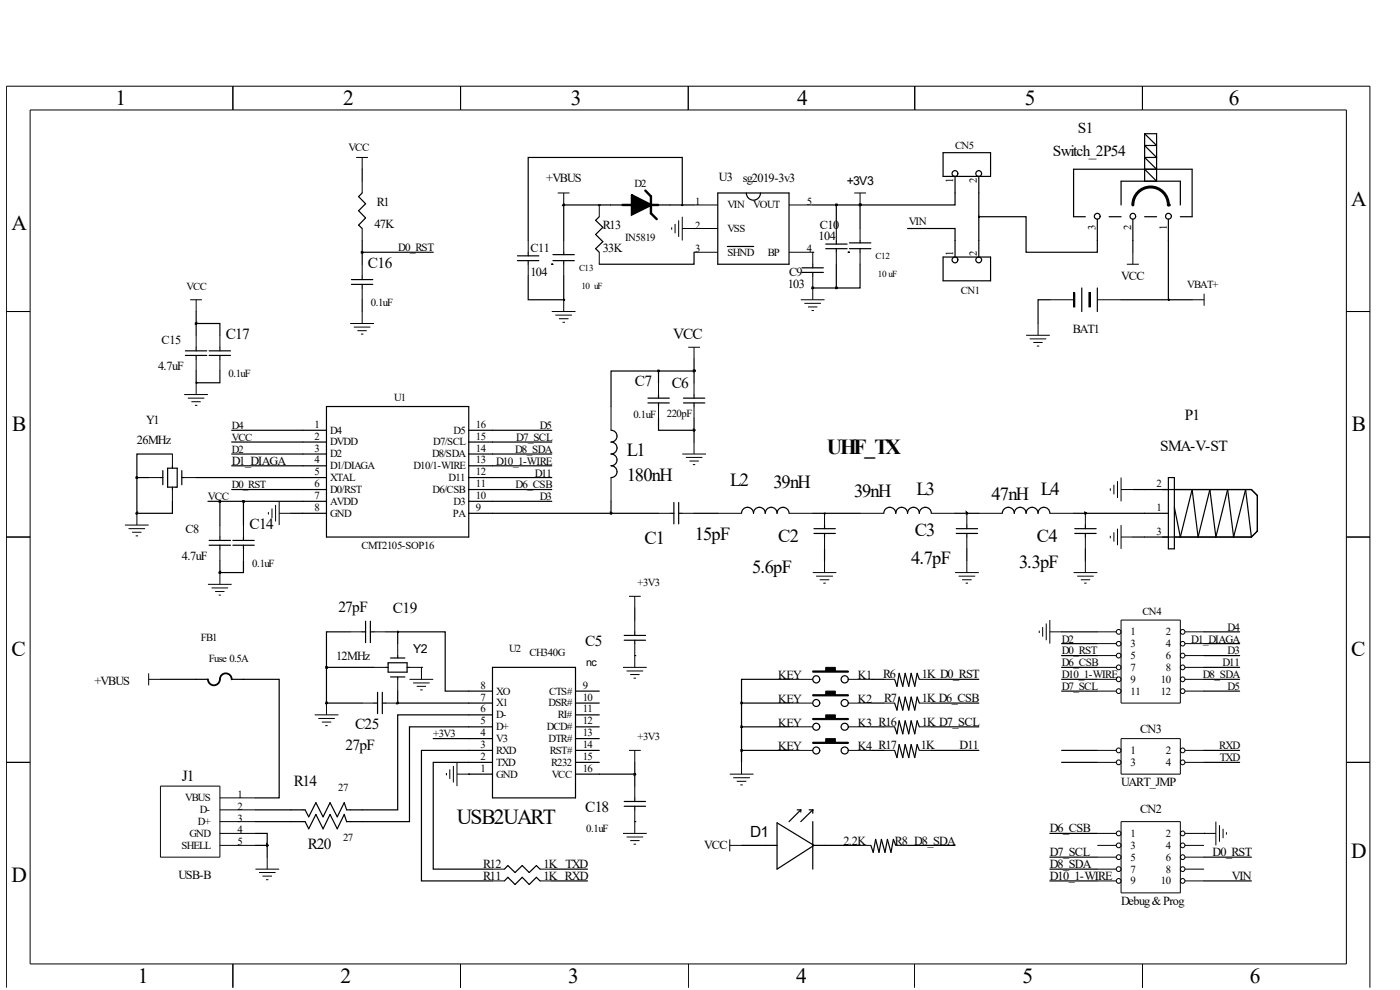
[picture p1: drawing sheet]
<svg xmlns="http://www.w3.org/2000/svg" width="297mm" height="210mm" viewBox="0 0 297 210" stroke-linecap="round" stroke-linejoin="round" font-family="sans-serif">
<g fill="none" stroke="#000" stroke-width=".21">
<path d="M49.4 18.3v5M97.7 18.3v5M146 18.3v5M194.1 18.3v5M242.4 18.3v5M6.4 23.3h279.2v181.2h-279.2zM75.6 33.4h2.5M76.8 33.4v2.5M76.8 38.4v2.5M76.8 48.5v2.5M76.8 56v2.5M112.1 51v2.5"/>
<path d="M112.1 56v2.5M118.3 40.9h2.5M119.6 40.9v2.6M119.6 51v2.5M119.6 56v2.5M127.1 43.5v2.5M127.1 53.5v2.5M142.5 48.2v.5M143.2 47.5v2M144 46.7v3.5M144.7 48.5h7.6M144.7 46v5"/>
<path d="M147.2 43.5h5.1M147.2 53.5h5.1M167.4 43.5h5M167.4 53.5h5v2.5M172.4 58.5v5.1M177.4 48.5v2.5M177.4 53.5v2.5M181.2 40.9h2.5M182.5 40.9v2.6M182.5 48.5v2.5M182.5 53.5v2.5M239.1 56h2.5"/>
<path d="M240.3 53.5v2.5M1.4 66.1h5M40.3 63.6h2.5M41.6 63.6v2.5M41.6 71.1v2.6M41.6 76.2v2.5M46.7 71.1v2.6M46.7 76.2v2.5M74.3 68.6h5M75.1 69.4h3.5M75.8 70.1h2M76.6 70.9h.5"/>
<path d="M76.8 61.1v2.5M76.8 66.1v2.5M117.1 66.1h5M117.8 66.8h3.5M118.6 67.6h2M119.3 68.4h.5M119.6 63.6v2.5M146 73.7h2.5M147.2 73.7v2.5M169.9 63.6h5M170.6 64.3h3.6M171.4 65.1h2"/>
<path d="M172.2 65.9h.5M217.7 71.1h5M218.4 71.9h3.6M219.2 72.6h2M220 73.4h.5M220.2 68.6v2.5M222.7 63.6h5.1M227.8 62.1h.2v3h-.2zM231 62.1h.3v3h-.3zM232.8 63.6h5M252.9 63.6h2.5M255.4 62.3v2.6"/>
<path d="M285.6 66.1h5M36.6 96.3v2.5M39.1 83.7h5M39.8 84.5h3.5M40.6 85.2h2M41.4 86h.5M41.6 81.2v2.5M129.6 86.2v5.1M139.7 81.2v2.5M139.7 86.2v2.5M144.7 96.3h5.1M145.5 97h3.5"/>
<path d="M146.3 97.8h2M147 98.6h.5M147.2 81.2v2.5M147.2 86.2v2.5M147.2 93.8v2.5M1.4 113.9h5M26.5 111.4h5M27.3 112.1h3.5M28 112.9h2M28.8 113.7h.5M29 108.9v2.5M31.5 101.3h2.5"/>
<path d="M36.6 103.8v2.5M39.1 101.3h2.5M46.7 111.4v2.5M46.7 116.4v2.5M51.6 111.4v2.5M51.6 116.4v2.5M56.9 108.6v.5M57.7 107.9v2M58.5 107.1v3.5M59.2 108.9h2.5M59.2 106.3v5.1M129.6 101.3v5"/>
<path d="M139.7 108.9h2.5M144.7 108.9h2.5M152.3 108.9h5M167.4 108.9h5M174.9 108.9v2.5M174.9 113.9v2.5M174.9 118.9v2.6M182.5 108.9h5M197.6 108.9h5M205.1 108.9v2.5M205.1 113.9v2.5M205.1 118.9v2.6"/>
<path d="M207.6 108.9h5M222.7 108.9h5.1M230.3 108.9v2.5M230.3 113.9v2.5M230.3 118.9v2.6M235.5 103.6v.5M235.5 113.7v.5M236.3 102.8v2.1M236.3 112.9v2M237.1 102.1v3.5M237.1 112.1v3.6M237.8 113.9h2.5"/>
<path d="M237.8 101.3v5M237.8 111.4v5M237.8 103.8h2.5M285.6 113.9h5M44.1 124h5M44.9 124.7h3.5M45.6 125.5h2M46.4 126.2h.5M46.7 121.5v2.5M74.3 134h2.5M79.3 134h2.5M84.4 136.5v2.6"/>
<path d="M133.4 126.5h2.5M134.7 126.5v2.5M134.7 131.5v2.5M134.7 136.5v5.1M172.4 121.5h5M173.1 122.2h3.6M173.9 123h2M174.7 123.7h.5M202.6 121.5h5M203.4 122.2h3.5M204.1 123h2M204.9 123.7h.5"/>
<path d="M220.5 133.8v.5M221.2 133v2M222 132.2v3.6M222.7 134h2.5M222.7 131.5v5M227.8 121.5h5M228.5 122.2h3.5M229.3 123h2M230 123.7h.5M232.8 134h4M232.8 136.5h4M232.8 139.1h4"/>
<path d="M237.8 131.5h12.6v17.6h-12.6zM251.4 134h4M251.4 136.5h4M251.4 139.1h4M31.5 144.1h2.5M31.5 142.8v2.6M66.8 151.6h5M67.5 152.4h3.5M68.3 153.2h2M69 153.9h.5M69.3 149.1v2.5M76.8 149.1h2.5"/>
<path d="M79.3 141.6h2.5M81.8 149.1h2.6M84.4 144.1v2.5M86.9 144.1h5M86.9 141.6h2.5v2.5M87.6 144.9h3.5M88.4 145.6h2M89.2 146.3h.5M132.2 141.6h5M132.9 142.3h3.5M133.4 159.2h2.5M133.7 143.1h2"/>
<path d="M134.4 143.8h.5M134.7 159.2v2.5M167.4 144.1h5M167.4 149.1h5M167.4 154.2h5M167.4 159.2h5M172.4 142.3h2.8v-.7h2v.7h2.8v.3h-7.6zM172.4 147.4h2.8v-.8h2v.8h2.8v.2h-7.6zM172.4 152.4h2.8v-.8h2v.8h2.8v.3h-7.6zM172.4 157.4h2.8v-.7h2v.7h2.8v.3h-7.6zM180 144.1h5M180 149.1h5"/>
<path d="M180 154.2h5M180 159.2h5M187.5 144.1h2.3M187.5 149.1h2.3M187.5 154.2h2.3M187.5 159.2h2.3M195 144.1h2.6M195 149.1h2.6M195 154.2h2.6M195 159.2h2.6M232.8 144.1h4M232.8 159.2h4"/>
<path d="M232.8 141.6h4M232.8 146.6h4M237.8 156.7h12.6v7.5h-12.6zM251.4 144.1h4M251.4 159.2h4M251.4 141.6h4M251.4 146.6h4M1.4 161.7h5M34 166.8h12.7v15h-12.7zM46.7 174.3h7.5M46.7 176.8h7.5M46.7 179.3h7.5"/>
<path d="M46.7 169.2h7.5M46.7 171.8h7.5M94.7 164v.5M95.4 163.2v2M96.2 162.5v3.5M96.9 164.2h2.5M96.9 161.7v5.1M132.2 176.8h5M132.9 177.5h3.5M133.7 178.3h2M134.4 179.1h.5M134.7 166.8v2.4"/>
<path d="M134.7 171.8v5M154.8 179.3h2.5M154.8 164.2h5.1M154.8 178.1v2.5M155.5 165h3.6M156.3 165.7h2M157.1 166.5h.5M157.3 161.7v2.5M182.5 179.3h2.2M190 179.3h2.5M232.8 161.7h4M232.8 176.8h4"/>
<path d="M232.8 179.3h4M237.8 174.3h12.6v15.1h-12.6zM251.4 161.7h4M251.4 176.8h6.5M251.4 179.3h4M257.9 174.3v5M258.7 175v3.6M259.5 175.8v2M260.2 176.5v.5M285.6 161.7h5M54.2 184.4h5M54.9 185.1h3.6"/>
<path d="M55.7 185.8h2M56.4 186.6h.5M56.7 181.8v2.6M104.5 184.4h2.5M104.5 186.9h2.5M114.6 184.4h2.5M114.6 186.9h2.5M232.8 181.8h4M232.8 184.4h4M232.8 186.9h4M251.4 181.8h4M251.4 184.4h4"/>
<path d="M251.4 186.9h4M1.4 209.5v-191.2h289.2v191.2M49.4 204.5v5M97.7 204.5v5M146 204.5v5M194.1 204.5v5M242.4 204.5v5"/>
<circle cx="237.3" cy="139.1" r=".51"/>
<circle cx="237.3" cy="134" r=".51"/>
<circle cx="237.3" cy="136.5" r=".5"/>
<circle cx="250.9" cy="134" r=".5"/>
<circle cx="250.9" cy="139.1" r=".5"/>
<circle cx="250.9" cy="136.5" r=".49"/>
<circle cx="237.3" cy="159.2" r=".51"/>
<circle cx="237.3" cy="141.6" r=".51"/>
<circle cx="237.3" cy="146.6" r=".51"/>
<circle cx="237.3" cy="144.1" r=".51"/>
<circle cx="250.9" cy="159.2" r=".5"/>
<circle cx="250.9" cy="146.6" r=".5"/>
<circle cx="250.9" cy="141.6" r=".5"/>
<circle cx="250.9" cy="144.1" r=".5"/>
<circle cx="237.3" cy="179.3" r=".51"/>
<circle cx="237.3" cy="176.8" r=".51"/>
<circle cx="237.3" cy="161.7" r=".51"/>
<circle cx="250.9" cy="179.3" r=".5"/>
<circle cx="250.9" cy="176.8" r=".5"/>
<circle cx="250.9" cy="161.7" r=".5"/>
<circle cx="237.3" cy="186.9" r=".51"/>
<circle cx="237.3" cy="181.8" r=".51"/>
<circle cx="237.3" cy="184.4" r=".51"/>
<circle cx="250.9" cy="186.9" r=".5"/>
<circle cx="250.9" cy="181.8" r=".5"/>
<circle cx="250.9" cy="184.4" r=".5"/>
</g>
<g fill="#000">
<path d="M134.1 41.4l4 2.1-4 2zM172.4 142.3h2.8v-.7h2v.7h2.8v.3h-7.6zM172.4 147.4h2.8v-.8h2v.8h2.8v.2h-7.6zM172.4 152.4h2.8v-.8h2v.8h2.8v.3h-7.6zM172.4 157.4h2.8v-.7h2v.7h2.8v.3h-7.6z"/>
<circle cx="247.9" cy="43.5" r=".32"/>
</g>
<g fill="none" stroke="#000" stroke-width=".25">
<path d="M76.8 35.9v2.5M200.1 32.4h10v5h-10zM202.6 37.4v6.1h-20.1M207.6 37.4v17.1M242.8 28.4v10M242.8 28.4h2.6v10l-2.6-2.5M242.8 28.4l2.6 2.5h-2.6l2.6 2.5h-2.6l2.6 2.5M74.5 59.3h4.6M76.8 40.9l-.7 .8 1.5 1.5-1.5 1.5 1.5 1.5-1.5 1.6 .7 .7M76.8 51v5M76.8 58.5v.8M76.8 53.5h15.1"/>
<path d="M109.8 54.3h4.5M109.8 55.3h4.5M112.1 58.5v5.1h7.5M112.1 53.5v.8M112.1 55.3v.7M117.1 56h.1M117.3 55.3h4.5M117.3 54h4.5M119.6 43.5h.1M119.6 43.5v7.5M119.6 53.5v.5M119.6 55.3v.7"/>
<path d="M119.6 58.5v5.1M119.6 43.5h12.5M127.1 43.5h.1M127.1 46l-.7 .7 1.5 1.5-1.5 1.5 1.5 1.6-1.5 1.4 .7 .8M139.6 43.5h7.6M144.7 43.5v-10.1h-32.6v17.6M147.2 48.5h.1M147.2 53.5v2.5h-20.1M152.3 40.9h15.1v15.1h-15.1zM154.3 52.3h5.6M158.3 40.9a1.5 1.5 0 0 0 1.5 1.6 1.5 1.5 0 0 0 1.5-1.6M170.1 57.8h4.6"/>
<path d="M170.1 56.8h4.6M172.4 53.5h.1M172.4 56v.8M172.4 57.8v.7M172.4 43.5h10.1M175.2 52.7h4.5M175.2 51.8h4.5M177.4 43.5v5M177.4 51v.8M177.4 52.7v.8M177.4 56v5.1M180 53.5h.1"/>
<path d="M180.2 52.7h4.5M180.2 51.5h4.5M182.5 56v5.1h-5.1M182.5 43.5h.1M182.5 43.5v5M182.5 51v.5M182.5 52.7v.8M192.5 48.5h10.1v6M200.1 54.5h10v5.1h-10zM207.6 46h10.1v7.5h15.1v-7M230.3 46h-2.5v-10.1h25.1v10.1h-2.5M235.3 46h2.5"/>
<path d="M237.8 43.5v-5.1h12.6v5.1M240.3 46.5v7M242.8 46h2.6M247.9 46.5v17.1M39.3 75.4h4.6M39.3 74.4h4.6M41.6 68.6h5.1v2.5M41.6 66.1v5M41.6 73.7v.7M41.6 75.4v.8M41.6 78.7v2.5M44.4 75.4h4.5"/>
<path d="M44.4 74.4h4.5M46.7 78.7v2.5h-5.1M46.7 73.7v.7M46.7 75.4v.8M74.5 60.3h4.6M76.8 60.3v.8M76.8 63.6v2.5M119.6 63.6h.1M139.7 78.7h-10.1v7.5M139.7 78.7v2.5M139.7 78.7h7.5M147.2 78.7h.1"/>
<path d="M147.2 76.2v5M172.4 61.1h.1M172.4 61.1h5M222.7 63.6h-2.5v5M227.9 62.1v3M229.5 61.1v5M231.1 62.1v3M232.8 61.1v5M237.8 63.6h15.1M34.5 99.8v3M35.6 99.3h2v4h-2zM36.6 96.3h-7.6v5"/>
<path d="M36.6 98.8v.5M38.6 99.8v3M41.6 81.2h.1M49.1 91.3h20.2M49.1 93.8h20.2M49.1 96.3h20.2M49.1 98.8h20.2M69.3 86.2h30.1v27.7h-30.1zM99.4 91.3h17.7M99.4 93.8h17.7M99.4 96.3h17.7M99.4 98.8h17.7"/>
<path d="M129.6 91.3a1.25 1.25 0 0 1 1.3 1.2 1.25 1.25 0 0 1-1.3 1.3 1.27 1.27 0 0 1 1.3 1.2 1.27 1.27 0 0 1-1.3 1.3 1.25 1.25 0 0 1 1.3 1.3 1.25 1.25 0 0 1-1.3 1.2 1.25 1.25 0 0 1 1.3 1.3 1.25 1.25 0 0 1-1.3 1.2M137.5 85.5h4.5M137.5 84.5h4.5M139.7 88.7v2.6h7.5M139.7 83.7v.8M139.7 85.5v.7M145 85.5h4.5M145 84.5h4.5M147.2 83.7v.8M147.2 85.5v.7M147.2 88.7v5.1M29 108.9h.1"/>
<path d="M29 101.3h2.5M29 101.3v7.6M34 101.3h.5M36.6 106.3v2.6h-7.6M36.6 103.3v.5M38.6 101.3h.5M41.6 101.3h27.7M44.1 106.3h25.2M44.4 115.7h4.5M44.4 114.6h4.5M46.7 106.3v5.1M46.7 113.9v.7"/>
<path d="M46.7 115.7v.7M46.7 118.9v2.6M49.1 103.8h20.2M49.4 115.7h4.5M49.4 114.6h4.5M51.6 118.9v2.6h-4.9M51.6 106.3v5.1M51.6 113.9v.7M51.6 115.7v.7M61.7 108.9h7.6M99.4 101.3h17.7M99.4 103.8h17.7"/>
<path d="M99.4 108.9h40.3M99.4 106.3h17.7M129.6 106.3v2.6M142.2 108.9h.8M143 106.6v4.5M144 108.9h.7M144 106.6v4.5M147.2 108.9h5.1M157.3 108.9a1.27 1.27 0 0 1 1.3-1.3 1.27 1.27 0 0 1 1.3 1.3 1.25 1.25 0 0 1 1.2-1.3 1.25 1.25 0 0 1 1.2 1.3 1.25 1.25 0 0 1 1.3-1.3 1.25 1.25 0 0 1 1.2 1.3 1.27 1.27 0 0 1 1.3-1.3 1.27 1.27 0 0 1 1.3 1.3M172.4 108.9h10.1M172.7 112.1h4.5M172.7 113.2h4.5"/>
<path d="M174.9 108.9h.1M174.9 111.4v.7M174.9 113.2v.7M174.9 116.4v2.5M187.5 108.9a1.27 1.27 0 0 1 1.3-1.3 1.27 1.27 0 0 1 1.2 1.3 1.25 1.25 0 0 1 1.3-1.3 1.25 1.25 0 0 1 1.2 1.3 1.25 1.25 0 0 1 1.3-1.3 1.25 1.25 0 0 1 1.2 1.3 1.27 1.27 0 0 1 1.3-1.3 1.27 1.27 0 0 1 1.3 1.3M202.6 108.9h5M202.9 112.1h4.5M202.9 113.2h4.5M205.1 108.9h.1M205.1 111.4v.7M205.1 113.2v.7M205.1 116.4v2.5"/>
<path d="M212.6 108.9a1.27 1.27 0 0 1 1.3-1.3 1.27 1.27 0 0 1 1.3 1.3 1.25 1.25 0 0 1 1.2-1.3 1.25 1.25 0 0 1 1.3 1.3 1.27 1.27 0 0 1 1.2-1.3 1.27 1.27 0 0 1 1.3 1.3 1.25 1.25 0 0 1 1.3-1.3 1.25 1.25 0 0 1 1.2 1.3M227.8 108.9h20.1M228 112.1h4.5M228 113.2h4.5M230.3 108.9h.1M230.3 111.4v.7M230.3 113.2v.7M230.3 116.4v2.5M240.3 103.8h25.2l1.2 1.3v7.5l-1.2 1.3M240.3 113.9h25.2M247.9 101.3h1.2v15.1h-1.2zM249.1 107.6l1.3 6.3 2.5-10.1 1.3 10.1 2.5-10.1 1.2 10.1 2.5-10.1 1.3 10.1 2.5-10.1 1.3 10.1"/>
<path d="M46.7 121.5h.1M74.3 134h-5v7.6M76.8 134h.8M77.6 131.8v4.5M78.6 134h.7M78.6 131.8v4.5M81.8 134h2.6M82.8 139.6h3.1M84.4 134h10v12.6h10.1M84.4 134v2.5M84.4 139.1v.5M132.4 135.8h4.5"/>
<path d="M132.4 134.8h4.5M134.7 139.1h.1M134.7 129v2.5M134.7 134v.8M134.7 135.8v.7M225.2 134h7.6M225.2 136.5h7.6M225.2 139.1h7.6M255.4 134h7.6M255.4 136.5h7.6M255.4 139.1h7.6M34 144.1h10.1"/>
<path d="M49.1 144.1h10.1v25.1h-5M69.3 149.1h.1M69.3 141.6h10M69.3 149.1h7.5M69.3 141.6v7.5M79.3 149.1h.8M80.1 146.9v4.5M81.1 149.1h.7M81.1 146.9v4.5M81.8 141.6h.5M82.3 140.6h4.1v2h-4.1zM82.8 143.6h3.1"/>
<path d="M84.4 149.1h.1M84.4 143.6v.5M84.4 146.6v2.5M84.4 149.1h20.1M86.4 141.6h.5M89.4 141.6h.1M91.9 156.7h12.6M104.5 154.2h-17.6v20.1h-13.4l-.5-1.5-1.5 3-1.5-3-1.5 3-1.5-3-1.5 3-.8-1.5h-10.5M104.5 151.6h-20.1v20.2h-10.9l-.5-1.5-1.5 3-1.5-3-1.5 3-1.5-3-1.5 3-.8-1.5h-10.5M104.5 159.2h-15.1v27.7h15.1M104.5 141.6h17.6v27.6h-17.6zM122.1 149.1h5"/>
<path d="M122.1 159.2h5M122.1 156.7h5M122.1 154.2h5M122.1 151.6h5M122.1 146.6h5M157.3 149.1h10.1M157.3 159.2h10.1M157.3 154.2h10.1M157.3 149.1v12.6M167.4 144.1h-10.1v5M185 144.1h2.5M185 149.1h2.5"/>
<path d="M185 159.2h2.5M185 154.2h2.5M189.8 144.1l.5 1.5 .5-2.8 .7 2.8 .5-2.8 .8 2.8 .5-2.8 .8 2.8 .5-2.8 .4 1.3M189.8 149.1l.5 1.5 .5-2.7 .7 2.7 .5-2.7 .8 2.7 .5-2.7 .8 2.7 .5-2.7 .4 1.2M189.8 154.2l.5 1.5 .5-2.8 .7 2.8 .5-2.8 .8 2.8 .5-2.8 .8 2.8 .5-2.8 .4 1.3M189.8 159.2l.5 1.5 .5-2.8 .7 2.8 .5-2.8 .8 2.8 .5-2.8 .8 2.8 .5-2.8 .4 1.3M197.6 144.1h10M197.6 149.1h10M197.6 159.2h10M197.6 154.2h10M225.2 141.6h7.6M225.2 144.1h7.6"/>
<path d="M225.2 159.2h7.6M225.2 146.6h7.6M255.4 141.6h7.6M255.4 144.1h7.6M255.4 159.2h7.6M255.4 146.6h7.6M54.2 176.8h2.5v2.5M54.2 179.3h2.5M56.7 179.3v2.5M99.4 164.2h.1M99.4 164.2h5.1M104.5 161.7h-12.6v22.7h12.6"/>
<path d="M122.1 164.2h12.6M122.1 161.7h5M132.4 171h4.5M132.4 170h4.5M134.7 174.3h.1M134.7 161.7v5.1M134.7 169.2v.8M134.7 171v.8M157.3 179.3h7.5M164.8 174.5l7.9 4.8-7.9 5.1zM169.1 171.8h.8M169.9 171.8l-2.5 2.5"/>
<path d="M169.9 171.8v.5M171.7 171.8h.7M172.4 171.8v.7M172.4 174.3v10.1M172.4 171.8l-2.5 2.5M172.4 179.3h10.1M184.7 179.3l.6 1.5 .5-2.7 .7 2.7 .5-2.7 .7 2.7 .6-2.7 .7 2.7 .5-2.7 .5 1.2M192.5 179.3h10.1M222.7 176.8h10.1M225.2 161.7h7.6M255.4 176.8h.1M255.4 161.7h7.6"/>
<path d="M107 184.4l.7-.8 1.6 1.5 1.5-1.5 1.5 1.5 1.5-1.5 .8 .8M107 186.9l.7-.8 1.6 1.5 1.5-1.5 1.5 1.5 1.5-1.5 .8 .8M117.1 184.4h7.5M117.1 186.9h7.5M222.7 181.8h10.1M222.7 184.4h10.1M222.7 186.9h10.1M255.4 181.8h10.1M255.4 186.9h10.1"/>
<circle cx="202.6" cy="36.8" r=".61"/>
<circle cx="207.6" cy="36.8" r=".61"/>
<circle cx="202.6" cy="55.1" r=".61"/>
<circle cx="207.6" cy="55.1" r=".61"/>
<circle cx="232.8" cy="45.9" r=".61"/>
<circle cx="240.3" cy="45.9" r=".61"/>
<circle cx="247.9" cy="45.9" r=".62"/>
<circle cx="173.2" cy="144.1" r=".75"/>
<circle cx="173.2" cy="154.2" r=".74"/>
<circle cx="173.2" cy="149.1" r=".74"/>
<circle cx="173.2" cy="159.2" r=".74"/>
<circle cx="179.2" cy="144.1" r=".76"/>
<circle cx="179.2" cy="154.2" r=".75"/>
<circle cx="179.2" cy="149.1" r=".75"/>
<circle cx="179.2" cy="159.2" r=".75"/>
</g>
<path d="M240.3 43.5a3.8 3.8 0 0 1 3.8-3.8 3.8 3.8 0 0 1 3.8 3.8" fill="none" stroke="#000" stroke-width=".63"/>
<g fill="none" stroke="#000" stroke-width=".51">
<path d="M76.8 53.5h.1M119.6 43.5h.1M127.1 43.5h.1M132.1 43.5h2M134.1 41.4l4 2.1-4 2zM136.9 40.4l1.2 1.3v3.6l1.2 1.2M138.1 43.5h1.5M144.7 43.5h.1M177.5 43.5h.1M182.5 43.5h.1M207.6 46h.1M41.6 68.6h.1"/>
<path d="M119.6 63.6h.1M139.7 78.7h.1M147.3 78.7h.1M172.4 61.1h.1M177.5 61.1h.1M247.9 63.6h.1M41.6 81.2h.1M147.3 91.3h.1M29 101.3h.1M29 108.9h.1M46.7 106.3h.1M51.7 106.3h.1"/>
<path d="M129.7 108.9h.1M174.9 108.9h.1M205.1 108.9h.1M230.3 108.9h.1M46.7 121.5h.1M84.4 134h.1M69.3 141.6h.1M69.3 149.1h.1M84.4 149.1h.1M157.4 149.1h.1M157.4 154.2h.1M157.4 159.2h.1"/>
<path d="M56.7 179.3h.1M134.7 164.2h.1"/>
</g>
<path d="M44.1 144.1a1.27 1.27 0 0 0 1.3 1.3 1.27 1.27 0 0 0 1.3-1.3 1.25 1.25 0 0 1 1.2-1.3 1.25 1.25 0 0 1 1.2 1.3" fill="none" stroke="#000" stroke-width=".38"/>
<g font-size="4.6">
<text x="24.5" y="22.3">1</text>
<text x="72.8" y="22.3">2</text>
<text x="121.1" y="22.3">3</text>
<text x="169.1" y="22.3">4</text>
<text x="217.4" y="22.3">5</text>
<text x="260.7" y="22.3">6</text>
<text x="286.7" y="43.6">A</text>
<text x="2.5" y="48.7">A</text>
<text x="2.6" y="91.4">B</text>
<text x="286.8" y="91.4">B</text>
<text x="175.4" y="96.3">UHF_TX</text>
<text x="2.5" y="139.2">C</text>
<text x="286.7" y="139.2">C</text>
<text x="96.9" y="174.8">USB2UART</text>
<text x="286.7" y="182">D</text>
<text x="2.5" y="187.1">D</text>
<text x="29.3" y="208.5">1</text>
<text x="72.3" y="208.5">2</text>
<text x="120.6" y="208.5">3</text>
<text x="168.9" y="208.5">4</text>
<text x="216.9" y="208.5">5</text>
<text x="265.2" y="208.5">6</text>
</g>
<g font-size="3.9">
<text x="133" y="96.8">L1</text>
<text x="133" y="102.1">180nH</text>
<text x="154.9" y="103.1">L2</text>
<text x="164.1" y="103.6">39nH</text>
<text x="181.2" y="105.4">39nH</text>
<text x="194.4" y="105.1">L3</text>
<text x="210.4" y="106.1">47nH</text>
<text x="220.8" y="105.1">L4</text>
<text x="194.1" y="113.6">C3</text>
<text x="136.7" y="115.4">C1</text>
<text x="147.4" y="114.6">15pF</text>
<text x="165.1" y="114.9">C2</text>
<text x="193.3" y="119.7">4.7pF</text>
<text x="220" y="114.9">C4</text>
<text x="159.6" y="121.5">5.6pF</text>
<text x="216.2" y="120.4">3.3pF</text>
</g>
<g font-size="3.3">
<text x="228.7" y="28.1">S1</text>
<text x="223.4" y="33.2">Switch_2P54</text>
<text x="78.1" y="56.8">C16</text>
<text x="47.9" y="71.9">C17</text>
<text x="142.8" y="71.9">VCC</text>
<text x="134.7" y="82">C7</text>
<text x="142.5" y="82.2">C6</text>
<text x="251.3" y="89">P1</text>
<text x="246.1" y="95.6">SMA-V-ST</text>
<text x="52.9" y="112.1">C14</text>
<text x="71.8" y="129.8">27pF</text>
<text x="83.4" y="130.1">C19</text>
<text x="124.1" y="137">C5</text>
<text x="75.3" y="154.7">C25</text>
<text x="73.3" y="159">27pF</text>
<text x="38.6" y="165.7">J1</text>
<text x="62.3" y="166.8">R14</text>
<text x="124.1" y="172.3">C18</text>
<text x="159.1" y="177.5">D1</text>
<text x="65.3" y="180.1">R20</text>
</g>
<g font-size="2.6">
<text x="115.9" y="38.7">+VBUS</text>
<text x="152.5" y="38.4">U3</text>
<text x="157.6" y="38.7">sg2019-3v3</text>
<text x="179.6" y="39.2">+3V3</text>
<text x="79.9" y="43.6">R1</text>
<text x="79.4" y="48.4">47K</text>
<text x="112.5" y="53.5">C11</text>
<text x="127.9" y="48.5">R13</text>
<text x="127.9" y="53.5">33K</text>
<text x="173.6" y="51">104</text>
<text x="173.9" y="48.5">C10</text>
<text x="112.5" y="58.5">104</text>
<text x="167.4" y="58.5">C9</text>
<text x="237.9" y="59.3">VCC</text>
<text x="167.1" y="61.1">103</text>
<text x="227.6" y="70.6">BAT1</text>
<text x="34.3" y="72.9">C15</text>
<text x="33.6" y="78.4">4.7uF</text>
<text x="31" y="89.9">Y1</text>
<text x="29" y="94.2">26MHz</text>
<text x="49.1" y="98.6">D1_DIAGA</text>
<text x="39.3" y="113.2">C8</text>
<text x="38.6" y="118.7">4.7uF</text>
<text x="71.3" y="140.1">12MHz</text>
<text x="87.7" y="138.6">Y2</text>
<text x="187.3" y="143.8">R6</text>
<text x="195.6" y="143.8">1K D0_RST</text>
<text x="20" y="145.4">+VBUS</text>
<text x="165.1" y="144.1">KEY</text>
<text x="165.1" y="149.1">KEY</text>
<text x="182" y="144.1">K1</text>
<text x="182" y="149.1">K2</text>
<text x="187.6" y="148.9">R7</text>
<text x="195.6" y="148.9">1K D6_CSB</text>
<text x="165.1" y="154.2">KEY</text>
<text x="182" y="154.2">K3 R16</text>
<text x="195.6" y="153.9">1K D7_SCL</text>
<text x="241.8" y="155.4">CN3</text>
<text x="165.1" y="159.2">KEY</text>
<text x="182" y="159.2">K4 R17</text>
<text x="195.3" y="158.9">1K</text>
<text x="203.6" y="158.9">D11</text>
<text x="237.8" y="166.8">UART_JMP</text>
<text x="241.8" y="172.5">CN2</text>
<text x="178.9" y="179.3">2.2K</text>
<text x="189.9" y="179.3">R8 D8_SDA</text>
<text x="222.7" y="176.5">D6_CSB</text>
<text x="102.5" y="184.1">R12</text>
<text x="115.3" y="184.1">1K TXD</text>
<text x="149.4" y="180.1">VCC</text>
<text x="222.7" y="184.1">D8_SDA</text>
<text x="222.7" y="181.6">D7_SCL</text>
<text x="257.3" y="181.6">D0_RST</text>
<text x="37.8" y="186.4">USB-B</text>
<text x="102.5" y="186.6">R11</text>
<text x="115.3" y="186.6">1K RXD</text>
<text x="222.7" y="186.6">D10_1-WIRE</text>
<text x="237.8" y="191.9">Debug &amp; Prog</text>
<text x="261.3" y="186.6">VIN</text>
</g>
<g font-size="2.3">
<text x="73.9" y="32.1">VCC</text>
<text x="202.6" y="31.6">CN5</text>
<text x="134.6" y="39.7">D2</text>
<text x="202.2" y="38.7" transform="rotate(-90 202.2 38.7)">1</text>
<text x="207.3" y="38.7" transform="rotate(-90 207.3 38.7)">2</text>
<text x="147.5" y="43.5">1</text>
<text x="154.3" y="44.2">VIN</text>
<text x="159.8" y="44.2">VOUT</text>
<text x="171.2" y="43.5">5</text>
<text x="192.8" y="47.7">VIN</text>
<text x="84.5" y="53.3">D0_RST</text>
<text x="132.6" y="51.2">IN5819</text>
<text x="147.5" y="48.5">2</text>
<text x="147.5" y="53.5">3</text>
<text x="154.3" y="49.2">VSS</text>
<text x="171.2" y="53.5">4</text>
<text x="232.4" y="48.8" transform="rotate(-90 232.4 48.8)">3</text>
<text x="240" y="48.8" transform="rotate(-90 240 48.8)">2</text>
<text x="247.5" y="48.8" transform="rotate(-90 247.5 48.8)">1</text>
<text x="154.3" y="54.2">SHND</text>
<text x="162.9" y="54.2">BP</text>
<text x="202.2" y="54.3" transform="rotate(-90 202.2 54.3)">1</text>
<text x="207.3" y="54.3" transform="rotate(-90 207.3 54.3)">2</text>
<text x="39.6" y="61.6">VCC</text>
<text x="78.7" y="64.9">0.1uF</text>
<text x="203.8" y="62.3">CN1</text>
<text x="251.9" y="61.1">VBAT+</text>
<text x="48.5" y="79.9">0.1uF</text>
<text x="83.6" y="85">U1</text>
<text x="134.4" y="88.7">0.1uF</text>
<text x="141.5" y="88.5">220pF</text>
<text x="49.1" y="91">D4</text>
<text x="49.1" y="93.5">VCC</text>
<text x="66.7" y="90.8">1</text>
<text x="66.7" y="93.3">2</text>
<text x="66.7" y="95.8">3</text>
<text x="70" y="92">D4</text>
<text x="70" y="94.5">DVDD</text>
<text x="91.9" y="94.5">D7/SCL</text>
<text x="96.2" y="92">D5</text>
<text x="101" y="90.8">16</text>
<text x="101" y="93.3">15</text>
<text x="101" y="95.8">14</text>
<text x="109.5" y="93.5">D7_SCL</text>
<text x="114.5" y="91">D5</text>
<text x="49.1" y="96.1">D2</text>
<text x="66.7" y="98.3">4</text>
<text x="66.7" y="100.8">5</text>
<text x="70" y="97">D2</text>
<text x="70" y="99.5">D1/DIAGA</text>
<text x="87.8" y="99.5">D10/1-WIRE</text>
<text x="91.6" y="97">D8/SDA</text>
<text x="101" y="98.3">13</text>
<text x="101" y="100.8">12</text>
<text x="105.2" y="98.6">D10_1-WIRE</text>
<text x="109.3" y="96.1">D8_SDA</text>
<text x="113.4" y="101.1">D11</text>
<text x="44.1" y="106.1">VCC</text>
<text x="49.1" y="103.6">D0_RST</text>
<text x="66.7" y="103.3">6</text>
<text x="66.7" y="105.9">7</text>
<text x="70" y="102.1">XTAL</text>
<text x="70" y="104.6">D0/RST</text>
<text x="70" y="107.1">AVDD</text>
<text x="91.8" y="104.6">D6/CSB</text>
<text x="95.2" y="102.1">D11</text>
<text x="96.2" y="107.1">D3</text>
<text x="101" y="103.3">11</text>
<text x="101" y="105.9">10</text>
<text x="109.4" y="103.6">D6_CSB</text>
<text x="114.5" y="106.1">D3</text>
<text x="245.3" y="103.3">2</text>
<text x="66.7" y="108.4">8</text>
<text x="70" y="109.6">GND</text>
<text x="96.1" y="109.6">PA</text>
<text x="101" y="108.4">9</text>
<text x="245.3" y="108.4">1</text>
<text x="245.3" y="113.4">3</text>
<text x="76.7" y="116.4">CMT2105-SOP16</text>
<text x="53.5" y="120.2">0.1uF</text>
<text x="135.3" y="124.2">+3V3</text>
<text x="242.4" y="130.5">CN4</text>
<text x="42.6" y="136.1">FB1</text>
<text x="225.2" y="136.3">D2</text>
<text x="239.8" y="134.7">1</text>
<text x="239.8" y="137.3">3</text>
<text x="247.3" y="134.7">2</text>
<text x="247.3" y="137.3">4</text>
<text x="252.7" y="136.3">D1_DIAGA</text>
<text x="260.4" y="133.8">D4</text>
<text x="44.3" y="140.5">Fuse 0.5A</text>
<text x="108" y="138.3">U2</text>
<text x="112.3" y="139.1">CH340G</text>
<text x="124.4" y="141.3">nc</text>
<text x="225.2" y="138.8">D0_RST</text>
<text x="225.2" y="141.3">D6_CSB</text>
<text x="225.2" y="143.8">D10_1-WIRE</text>
<text x="239.8" y="139.8">5</text>
<text x="239.8" y="142.3">7</text>
<text x="247.3" y="139.8">6</text>
<text x="247.3" y="142.3">8</text>
<text x="255.2" y="143.8">D8_SDA</text>
<text x="259.3" y="141.3">D11</text>
<text x="260.4" y="138.8">D3</text>
<text x="101.9" y="148.6">7</text>
<text x="101.9" y="146.1">8</text>
<text x="105.2" y="149.9">X1</text>
<text x="105.2" y="147.3">XO</text>
<text x="116.4" y="149.9">DSR#</text>
<text x="116.5" y="147.3">CTS#</text>
<text x="123.6" y="146.1">9</text>
<text x="123.6" y="148.6">10</text>
<text x="225.2" y="146.3">D7_SCL</text>
<text x="239.8" y="144.8">9</text>
<text x="239.8" y="147.3">11</text>
<text x="246.3" y="144.8">10</text>
<text x="246.3" y="147.3">12</text>
<text x="260.4" y="146.3">D5</text>
<text x="101.9" y="153.7">5</text>
<text x="101.9" y="151.1">6</text>
<text x="105.2" y="154.9">D+</text>
<text x="105.2" y="152.4">D-</text>
<text x="116" y="154.9">DCD#</text>
<text x="118.4" y="152.4">RI#</text>
<text x="123.6" y="151.1">11</text>
<text x="123.6" y="153.7">12</text>
<text x="91.9" y="156.4">+3V3</text>
<text x="101.9" y="161.2">2</text>
<text x="101.9" y="158.7">3</text>
<text x="101.9" y="156.2">4</text>
<text x="105.2" y="159.9">RXD</text>
<text x="105.2" y="157.4">V3</text>
<text x="116.4" y="157.4">DTR#</text>
<text x="116.6" y="159.9">RST#</text>
<text x="123.6" y="156.2">13</text>
<text x="123.6" y="158.7">14</text>
<text x="123.6" y="161.2">15</text>
<text x="135.3" y="156.9">+3V3</text>
<text x="239.8" y="159.9">1</text>
<text x="247.3" y="159.9">2</text>
<text x="258.7" y="158.9">RXD</text>
<text x="258.8" y="161.5">TXD</text>
<text x="71.8" y="167.7">27</text>
<text x="101.9" y="163.7">1</text>
<text x="105.2" y="164.9">GND</text>
<text x="105.2" y="162.4">TXD</text>
<text x="116.9" y="162.4">R232</text>
<text x="117" y="164.9">VCC</text>
<text x="123.6" y="163.7">16</text>
<text x="239.8" y="162.4">3</text>
<text x="247.3" y="162.4">4</text>
<text x="39.3" y="170">VBUS</text>
<text x="42.4" y="172.5">D-</text>
<text x="50.4" y="169.2">1</text>
<text x="50.4" y="171.8">2</text>
<text x="40.2" y="177.5">GND</text>
<text x="42" y="175">D+</text>
<text x="50.4" y="174.3">3</text>
<text x="50.4" y="176.8">4</text>
<text x="50.4" y="179.3">5</text>
<text x="72.8" y="178.3">27</text>
<text x="124.4" y="176.5">0.1uF</text>
<text x="239.8" y="177.5">1</text>
<text x="247.3" y="177.5">2</text>
<text x="38.5" y="180">SHELL</text>
<text x="239.8" y="180">3</text>
<text x="239.8" y="182.5">5</text>
<text x="239.8" y="185.1">7</text>
<text x="247.3" y="180">4</text>
<text x="247.3" y="182.5">6</text>
<text x="247.3" y="185.1">8</text>
<text x="239.8" y="187.6">9</text>
<text x="246.3" y="187.6">10</text>
</g>
<g font-size="1.9">
<text x="122.8" y="57.5">C13</text>
<text x="185.8" y="55">C12</text>
<text x="186.3" y="58.8">10 uF</text>
<text x="123.4" y="61.3">10 uF</text>
</g>
</svg>
